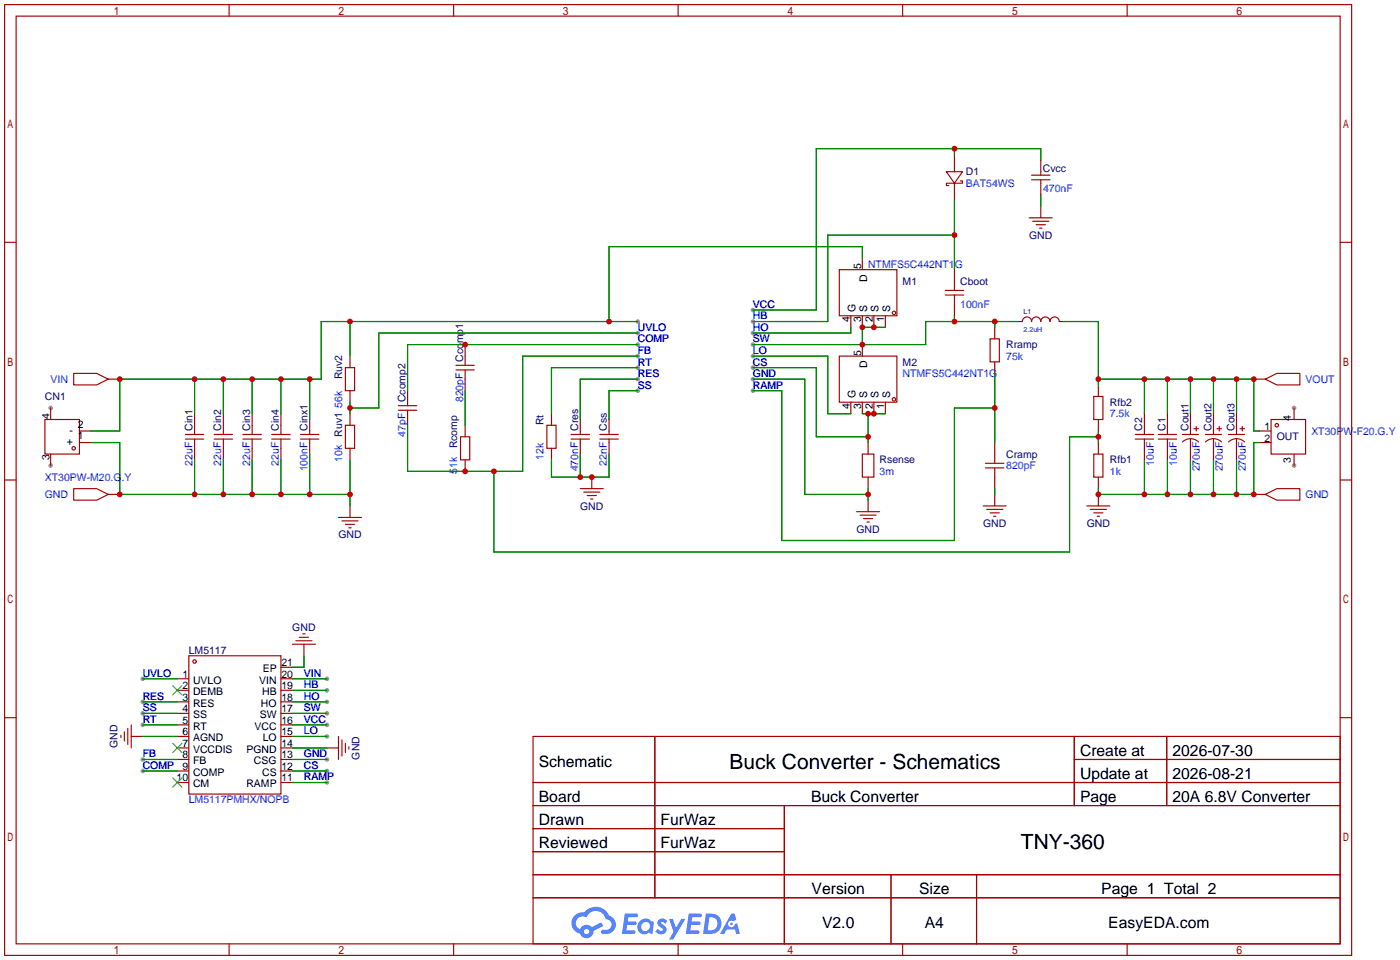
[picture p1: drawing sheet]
<svg xmlns="http://www.w3.org/2000/svg" width="309mm" height="212mm" viewBox="0 0 309 212" stroke-linecap="round" stroke-linejoin="round" font-family="sans-serif">
<g fill="#999">
<circle cx="285.5" cy="102.6" r=".51"/>
<circle cx="285.5" cy="89.9" r=".51"/>
<circle cx="11.2" cy="102.6" r=".51"/>
<circle cx="11.2" cy="89.9" r=".51"/>
<circle cx="140.7" cy="73.4" r=".51"/>
<circle cx="140.7" cy="75.9" r=".51"/>
<circle cx="140.7" cy="78.5" r=".51"/>
<circle cx="140.7" cy="86.1" r=".51"/>
<circle cx="140.7" cy="83.6" r=".51"/>
<circle cx="140.7" cy="81" r=".51"/>
<circle cx="31.5" cy="157.2" r=".51"/>
<circle cx="31.5" cy="169.9" r=".51"/>
<circle cx="31.5" cy="154.7" r=".51"/>
<circle cx="31.5" cy="149.6" r=".51"/>
<circle cx="72.1" cy="149.6" r=".51"/>
<circle cx="31.5" cy="167.4" r=".51"/>
<circle cx="31.5" cy="159.8" r=".51"/>
<circle cx="166.1" cy="86.1" r=".51"/>
<circle cx="166.1" cy="70.9" r=".51"/>
<circle cx="166.1" cy="83.6" r=".51"/>
<circle cx="166.1" cy="68.3" r=".51"/>
<circle cx="166.1" cy="81" r=".51"/>
<circle cx="166.1" cy="75.9" r=".51"/>
<circle cx="166.1" cy="78.5" r=".51"/>
<circle cx="166.1" cy="73.4" r=".51"/>
<circle cx="72.1" cy="159.8" r=".51"/>
<circle cx="72.1" cy="152.1" r=".51"/>
<circle cx="72.1" cy="154.7" r=".51"/>
<circle cx="72.1" cy="157.2" r=".51"/>
<circle cx="72.1" cy="162.3" r=".51"/>
<circle cx="72.1" cy="169.9" r=".51"/>
<circle cx="72.1" cy="172.5" r=".51"/>
<circle cx="72.1" cy="167.4" r=".51"/>
<circle cx="140.7" cy="70.9" r=".51"/>
</g>
<g fill="none" stroke="#a10000" stroke-width=".25">
<path d="M1 1h297.2v209.6h-297.2zM3.6 3.6h292.1v204.4h-292.1zM50.5 1v2.6M100.1 1v2.6M149.6 1v2.6M199.1 1v2.6M248.7 1v2.6M1 53.4h2.6M295.7 53.4h2.5M1 105.8h2.6M295.7 105.8h2.5M1 158.2h2.6"/>
<path d="M295.7 158.2h2.5M117.6 162.3h178.1v45.7h-178.1zM117.6 172.5h178.1M117.6 177.5h178.1M144.5 162.3v35.6M173 177.5v30.5M237 162.3v15.2M237 167.4h58.7M257.4 162.3v15.2M117.6 182.6h55.4M117.6 192.8h178.1M117.6 187.7h55.4"/>
<path d="M117.6 197.9h178.1M196.6 192.8v15.2M215.4 192.8v15.2M50.5 208v2.6M100.1 208v2.6M149.6 208v2.6M199.1 208v2.6M248.7 208v2.6"/>
</g>
<g fill="#5487ff">
<path d="M145.3 202.7a1.3 1.3 0 0 1 1.9 .3l-.4 .6a.54 .54 0 0 0-.9-.2l.1 .2a1.28 1.28 0 0 1 .8 2 1.53 1.53 0 0 1-2.2-.3l.5-.6 .8 .5a.31 .31 0 0 0 .4-.3 .31 .31 0 0 0-.3-.4 1.12 1.12 0 0 1-.7-1.8z"/>
<path d="M147.6 202.5h.9l.6 2 1.2-2h.9l-2.7 4.6h-.9l1-1.7z"/>
<path d="M137.8 201.4h2.3a.46 .46 0 0 1 .5 0 .46 .46 0 0 1 .1 .6l-.3 .1-1.8 .1-.1 .9h1.6a.4 .4 0 0 1 .4 .4 .4 .4 0 0 1-.5 .4h-1.6l-.2 1.2h1.4a.46 .46 0 0 1 .5 0 .46 .46 0 0 1 .1 .5l-.4 .2h-2.6z"/>
<path d="M151.9 201.4h2.3a.47 .47 0 0 1 .5 0 .47 .47 0 0 1 .1 .6l-.3 .1-1.8 .1-.1 .9h1.6a.4 .4 0 0 1 .4 .4 .4 .4 0 0 1-.4 .4h-1.7l-.2 1.2h1.4a.46 .46 0 0 1 .5 0 .46 .46 0 0 1 .1 .5l-.4 .2h-2.6z"/>
<path d="M161.3 201.4h.8l.3 1.3-.6 .4a.75 .75 0 0 0-1.1 .3 .75 .75 0 0 0 .5 1 .75 .75 0 0 0 .9-.7l.5-.2 .6 2.3h-.8l-.3-.9h-1.8l-.5 .9h-1z"/>
<path d="M155.7 201.4l-.6 4.4h1.5a2.27 2.27 0 0 0 2.6-2.2 2.27 2.27 0 0 0-2.7-2.2zM156.5 202.1a1.5 1.5 0 0 1 1.8 1.6 1.5 1.5 0 0 1-1.9 1.4h-.3z"/>
<path d="M141.2 203a1.6 1.6 0 0 0-.3 2.3 1.6 1.6 0 0 0 2.3 .2l.7 .3 .3-2.4-.1-.3-.5-.1a1.58 1.58 0 0 0-2.4 0zM141.8 203.5a.98 .98 0 0 1 1.6 .4 .98 .98 0 0 1-1.1 1.3 .94 .94 0 0 1-.9-.7 .94 .94 0 0 1 .4-1z"/>
<path d="M126.8 201.8a2.37 2.37 0 0 0 1.1 4 1.54 1.54 0 0 0 1.8 1 1.54 1.54 0 0 0 1.2-1.6l2.2-1.1-.5-.8-2 1a1.57 1.57 0 0 0-2.7 .5 1.5 1.5 0 0 1-.7-2.1 1.5 1.5 0 0 1 2.2-.5 2.23 2.23 0 0 1 2.3-1.4 2.23 2.23 0 0 1 2 1.8 1.16 1.16 0 0 1 1.2 1.1 1.16 1.16 0 0 1-1.1 1.2h-.7a.47 .47 0 0 0-.5 .4 .47 .47 0 0 0 .4 .5 2.15 2.15 0 0 0 2.6-1.1 2.15 2.15 0 0 0-.8-2.7l-.4-.2a3.2 3.2 0 0 0-5.5-.7l-1.1 .1zM128.8 205.3a.6 .6 0 0 1 1.2 0 .6 .6 0 0 1-1.2 0z"/>
<circle cx="161.4" cy="203.6" r=".28"/>
</g>
<g fill="none" stroke="#a10000" stroke-width=".25">
<path d="M208.8 37.8h3.5l-1.7 2.6zM210.6 34v3.8M211.8 39.9h.5v.5h-3.5v.5h.5M227.6 39.6h4M227.6 38.6h4M229.6 35.3v3.3M229.6 39.6v3.3M185.2 59.4h12.7v10.2h-12.7zM190.2 56.9v2.5M210.6 40.4v3.8M210.6 59.4v4.6M227.1 48h5.1"/>
<path d="M227.8 48.8h3.6M228.6 49.5h2M229.4 50.3h.5M229.6 45.5v2.5M77.2 78.5v2.5M102.6 75.9v4.6M185.2 78.5h12.7v10.1h-12.7zM187.7 69.6v2.5M190.2 69.6v2.5M190.2 75.9v2.6M192.8 69.6v2.5M195.3 69.6v2.5"/>
<path d="M208.5 65h4.1M208.5 64h4.1M210.6 65v4.6M218.4 74.7h2.1v5.1h-2.1zM219.5 72.1v2.6M219.5 79.8v2.5M224.5 70.9h1.1a1.02 1.02 0 0 1 1-1 1.02 1.02 0 0 1 1 1 1.02 1.02 0 0 1 1-1.1 1.02 1.02 0 0 1 1 1.1 1.02 1.02 0 0 1 1-1.1 1.02 1.02 0 0 1 1 1.1 1.02 1.02 0 0 1 1.1-1.1 1.02 1.02 0 0 1 1 1.1h1M9.9 92.5h7.6v7.6h-7.6zM11.2 89.9v2.6M16.3 82.3h5l2.6 1.3-2.6 1.2h-5zM17.5 95h2.6M17.5 97.5h2.6"/>
<path d="M23.9 83.6h2.5M40.9 96.8h4.1M40.9 95.8h4.1M42.9 91.2v4.6M42.9 96.8v4.5M47.2 96.8h4.1M47.2 95.8h4.1M49.3 91.2v4.6M49.3 96.8v4.5M53.6 96.8h4.1M53.6 95.8h4.1M55.6 91.2v4.6"/>
<path d="M55.6 96.8v4.5M59.9 96.8h4.1M59.9 95.8h4.1M62 91.2v4.6M62 96.8v4.5M66.3 96.8h4.1M66.3 95.8h4.1M68.3 92.5v3.3M68.3 96.8v3.3M76.2 81h2v5.1h-2zM76.2 93.7h2v5.1h-2zM77.2 86.1v2.5"/>
<path d="M77.2 91.2v2.5M77.2 98.8v2.5M87.9 90.4h4M87.9 89.4h4M89.9 86.1v3.3M89.9 90.4v3.3M100.6 81.5h4M100.6 80.5h4M101.6 96.3h2v5h-2zM102.6 81.5v4.6M102.6 93.7v2.6M120.6 93.7h2.1v5.1h-2.1z"/>
<path d="M121.7 91.2v2.5M121.7 98.8v2.5M126 96.8h4M126 95.8h4M128 92.5v3.3M128 96.8v3.3M132.3 96.8h4.1M132.3 95.8h4.1M134.4 92.5v3.3M134.4 96.8v3.3M187.7 88.6v2.6M190.2 88.6v2.6"/>
<path d="M191.5 97.5v2.6M192.8 88.6v2.6M195.3 88.6v2.6M219.5 97.5v4.6M241.3 87.4h2v5.1h-2zM242.3 84.8v2.6M242.3 92.5v2.5M242.3 97.5v2.6M250.4 96.8h4.1M250.4 95.8h4.1M252.5 91.2v4.6M252.5 96.8v4.5"/>
<path d="M255.5 96.8h4.1M255.5 95.8h4.1M257.6 91.2v4.6M257.6 96.8v4.5M260.9 95.8h3.5M260.9 97.4a2.54 2.54 0 0 1 3.5 0M262.6 91.2v4.6M262.6 96.8v4.5M263.4 94.5h1M263.9 94v1M265.9 95.8h3.6M266 97.4a2.54 2.54 0 0 1 3.5 0"/>
<path d="M267.7 91.2v4.6M267.7 96.8v4.5M268.5 94.5h1M269 94v1M271 95.8h3.6M271 97.4a2.54 2.54 0 0 1 3.6 0M272.8 91.2v4.6M272.8 96.8v4.5M273.6 94.5h1M274.1 94v1M276.6 83.6h2.5M277.9 95h2.5"/>
<path d="M277.9 97.5h2.5M279.1 83.6l2.6-1.3h5.1v2.5h-5.1zM280.4 92.5h7.6v7.6h-7.6zM285.5 89.9v2.6M11.2 100.1v2.5M16.3 107.7h5l2.6 1.3-2.6 1.2h-5zM23.9 109h2.5M74.7 114h5.1M75.4 114.8h3.6M76.2 115.6h2M77 116.3h.5M77.2 111.5v2.5"/>
<path d="M102.6 101.3v2.6M128 107.7h5.1M128.8 108.5h3.5M129.5 109.2h2.1M130.3 110h.5M130.6 105.2v2.5M189 112.8h5.1M189.7 113.5h3.6M190.2 100.1h2.6v5.1h-2.6zM190.5 114.3h2M191.3 115.1h.5M191.5 105.2v2.5"/>
<path d="M191.5 110.2v2.6M216.9 111.5h5.1M217.4 103.1h4.1M217.4 102.1h4.1M217.7 112.3h3.5M218.4 113h2.1M219.2 113.8h.5M219.5 103.1v4.6M219.5 109v2.5M239.8 111.5h5.1M240.5 112.3h3.6M241.3 100.1h2v5.1h-2z"/>
<path d="M241.3 113h2M242.1 113.8h.5M242.3 105.2v2.5M242.3 109v2.5M276.6 109h2.5M279.1 109l2.6-1.3h5.1v2.5h-5.1zM285.5 100.1v2.5M66.8 139.7h.5M29 159.8v5M39.1 149.6h2.6M39.1 152.1h2.6M39.1 154.7h2.6"/>
<path d="M39.1 157.2h2.6M39.1 159.8h2.6M41.7 144.5h20.3v30.5h-20.3zM62 149.6h2.5M62 152.1h2.5M62 154.7h2.5M62 157.2h2.5M62 159.8h2.5M62 147.1h2.5M64.5 142h5.1M65.3 141.2h3.5M66 140.5h2.1"/>
<path d="M67.1 142v2.5M26.7 162.1v.5M27.4 161.3v2M28.2 160.5v3.6M29 162.3h2.5M39.1 162.3h2.6M39.1 164.8h2.6M39.1 167.4h2.6M39.1 169.9h2.6M39.1 172.5h2.6M62 162.3h2.5M62 164.8h2.5"/>
<path d="M62 167.4h2.5M62 169.9h2.5M62 172.5h2.5M72.1 164.8h2.6M74.7 162.3v5.1M75.4 163.1v3.5M76.2 163.8v2.1M77 164.6v.5"/>
<circle cx="197.2" cy="69" r=".38"/>
<circle cx="16.3" cy="98.8" r=".38"/>
<circle cx="197.2" cy="88" r=".38"/>
<circle cx="281.7" cy="93.7" r=".38"/>
<circle cx="42.9" cy="145.8" r=".38"/>
</g>
<g fill="none" stroke="#008700" stroke-width=".25">
<path d="M210.6 32.8v1.2M229.6 35.3v-2.5h-49.5v35.5h-14M190.2 56.9v-2.5h-55.8v16.5M210.6 51.8h-28v19.1h-16.5M210.6 44.2v15.2M229.6 42.9v2.6M77.2 70.9v7.6M140.7 73.4h-57.1v16.5h-6.4M140.7 75.9h-50.8v10.2M140.7 78.5h-25.4v25.4h-25.4v-10.2M140.7 70.9h-69.8v12.7h-44.5v11.4h-6.3M166.1 78.5h16.5v12.7h5.1"/>
<path d="M187.7 72.1v1.3h-21.6M195.3 72.1h-5.1v3.8M210.6 69.6v1.3M219.5 70.9v1.2M224.5 70.9h-20.3v5h-38.1M234.7 70.9h7.6v13.9M20.1 97.5h6.3v11.5h50.8M42.9 83.6v7.6M49.3 83.6v7.6M55.6 83.6v7.6M62 83.6v7.6M68.3 83.6v8.9"/>
<path d="M77.2 88.6v2.6M102.6 86.1v7.6M140.7 86.1h-6.3v6.4M140.7 83.6h-12.7v8.9M140.7 81h-19v10.2M166.1 86.1h6.4v33h38.1v-29.2h8.9M166.1 81h14v15.3h11.4M166.1 83.6h11.4v25.4h14M190.2 91.2h5.1M191.5 91.2v6.3M219.5 82.3v15.2M242.3 96.3h-6.3v25.4h-127v-17.8"/>
<path d="M242.3 95v2.5M242.3 83.6h34.3v11.4h1.3M252.5 83.6v7.6M257.6 83.6v7.6M262.6 83.6v7.6M267.7 83.6v7.6M272.8 83.6v7.6M277.9 97.5h-1.3v11.5h-34.3v-1.3M42.9 101.3v7.7M49.3 101.3v7.7M55.6 101.3v7.7M62 101.3v7.7"/>
<path d="M68.3 100.1v8.9M77.2 101.3v10.2M128 100.1v5.1M134.4 100.1v5.1h-12.7v-3.9M191.5 107.7v2.5M219.5 107.7v1.3M252.5 101.3v7.7M257.6 101.3v7.7M262.6 101.3v7.7M267.7 101.3v7.7M272.8 101.3v7.7M31.5 157.2h7.6"/>
<path d="M31.5 154.7h7.6M31.5 149.6h7.6M31.5 159.8h7.6M64.5 157.2h7.6M64.5 154.7h7.6M64.5 149.6h7.6M64.5 159.8h7.6M64.5 152.1h7.6M67.1 144.5v2.6h-2.6M31.5 169.9h7.6M31.5 167.4h7.6M31.5 162.3h7.6"/>
<path d="M64.5 169.9h7.6M64.5 167.4h7.6M64.5 162.3h7.6M64.5 172.5h7.6M64.5 164.8h7.6"/>
</g>
<path d="M38.1 151.1l2 2.1M40.1 151.1l-2 2.1M38.1 163.8l2 2.1M38.1 171.5l2 2M40.1 163.8l-2 2.1M40.1 171.5l-2 2" fill="none" stroke="#3c3" stroke-width=".25"/>
<g fill="#c00">
<circle cx="77.2" cy="89.9" r=".63"/>
<circle cx="102.6" cy="75.9" r=".63"/>
<circle cx="109" cy="103.9" r=".63"/>
<circle cx="242.3" cy="96.3" r=".63"/>
<circle cx="102.6" cy="103.9" r=".63"/>
<circle cx="130.6" cy="105.2" r=".63"/>
<circle cx="128" cy="105.2" r=".63"/>
<circle cx="276.6" cy="83.6" r=".63"/>
<circle cx="272.8" cy="83.6" r=".63"/>
<circle cx="267.7" cy="83.6" r=".63"/>
<circle cx="262.6" cy="83.6" r=".63"/>
<circle cx="257.6" cy="83.6" r=".63"/>
<circle cx="252.5" cy="83.6" r=".63"/>
<circle cx="242.3" cy="83.6" r=".63"/>
<circle cx="219.5" cy="89.9" r=".63"/>
<circle cx="210.6" cy="51.8" r=".63"/>
<circle cx="191.5" cy="109" r=".63"/>
<circle cx="210.6" cy="32.8" r=".63"/>
<circle cx="191.5" cy="96.3" r=".63"/>
<circle cx="191.5" cy="91.2" r=".63"/>
<circle cx="192.8" cy="91.2" r=".63"/>
<circle cx="219.5" cy="70.9" r=".63"/>
<circle cx="210.6" cy="70.9" r=".63"/>
<circle cx="190.2" cy="75.9" r=".63"/>
<circle cx="190.2" cy="72.1" r=".63"/>
<circle cx="192.8" cy="72.1" r=".63"/>
<circle cx="262.6" cy="109" r=".63"/>
<circle cx="267.7" cy="109" r=".63"/>
<circle cx="272.8" cy="109" r=".63"/>
<circle cx="276.6" cy="109" r=".63"/>
<circle cx="257.6" cy="109" r=".63"/>
<circle cx="252.5" cy="109" r=".63"/>
<circle cx="242.3" cy="109" r=".63"/>
<circle cx="26.4" cy="83.6" r=".63"/>
<circle cx="49.3" cy="83.6" r=".63"/>
<circle cx="42.9" cy="83.6" r=".63"/>
<circle cx="55.6" cy="83.6" r=".63"/>
<circle cx="62" cy="83.6" r=".63"/>
<circle cx="68.3" cy="83.6" r=".63"/>
<circle cx="77.2" cy="70.9" r=".63"/>
<circle cx="134.4" cy="70.9" r=".63"/>
<circle cx="68.3" cy="109" r=".63"/>
<circle cx="77.2" cy="109" r=".63"/>
<circle cx="62" cy="109" r=".63"/>
<circle cx="55.6" cy="109" r=".63"/>
<circle cx="49.3" cy="109" r=".63"/>
<circle cx="42.9" cy="109" r=".63"/>
<circle cx="26.4" cy="109" r=".63"/>
</g>
<g font-size="4.6">
<text x="161" y="169.4">Buck Converter - Schematics</text>
<text x="225.2" y="187.2">TNY-360</text>
</g>
<g font-size="3.5">
<text x="238.3" y="166.5">Create at</text>
<text x="258.7" y="166.5">2026-07-30</text>
<text x="118.9" y="169.1">Schematic</text>
<text x="238.3" y="171.6">Update at</text>
<text x="258.7" y="171.6">2026-08-21</text>
<text x="118.9" y="176.7">Board</text>
<text x="178.9" y="176.7">Buck Converter</text>
<text x="238.3" y="176.7">Page</text>
<text x="258.7" y="176.7">20A 6.8V Converter</text>
<text x="118.9" y="181.8">Drawn</text>
<text x="145.7" y="181.8">FurWaz</text>
<text x="118.9" y="186.8">Reviewed</text>
<text x="145.7" y="186.8">FurWaz</text>
<text x="179.1" y="197">Version</text>
<text x="202.8" y="197">Size</text>
<text x="243" y="197">Page 1 Total 2</text>
<text x="181.4" y="204.6">V2.0</text>
<text x="204" y="204.6">A4</text>
<text x="244.5" y="204.6">EasyEDA.com</text>
</g>
<g font-size="2.3" fill="#000080">
<text x="213.1" y="38.7">D1</text>
<text x="230.1" y="37.9">Cvcc</text>
<text x="227.1" y="52.6">GND</text>
<text x="199.1" y="62.8">M1</text>
<text x="211.8" y="62.8">Cboot</text>
<text x="222" y="76.8">Rramp</text>
<text x="75.5" y="83.6" transform="rotate(-90 75.5 83.6)">Ruv2</text>
<text x="102.2" y="79.8" transform="rotate(-90 102.2 79.8)">Ccomp1</text>
<text x="199.1" y="80.6">M2</text>
<text x="9.9" y="88.2">CN1</text>
<text x="89.5" y="88.6" transform="rotate(-90 89.5 88.6)">Ccomp2</text>
<text x="244.9" y="89.5">Rfb2</text>
<text x="42.5" y="95" transform="rotate(-90 42.5 95)">Cin1</text>
<text x="48.8" y="95" transform="rotate(-90 48.8 95)">Cin2</text>
<text x="55.2" y="95" transform="rotate(-90 55.2 95)">Cin3</text>
<text x="61.5" y="95" transform="rotate(-90 61.5 95)">Cin4</text>
<text x="67.9" y="95" transform="rotate(-90 67.9 95)">Cinx1</text>
<text x="119.9" y="93.7" transform="rotate(-90 119.9 93.7)">Rt</text>
<text x="127.6" y="95" transform="rotate(-90 127.6 95)">Cres</text>
<text x="133.9" y="95" transform="rotate(-90 133.9 95)">Css</text>
<text x="252" y="95" transform="rotate(-90 252 95)">C2</text>
<text x="257.1" y="95" transform="rotate(-90 257.1 95)">C1</text>
<text x="262.2" y="95" transform="rotate(-90 262.2 95)">Cout1</text>
<text x="267.3" y="95" transform="rotate(-90 267.3 95)">Cout2</text>
<text x="272.3" y="95" transform="rotate(-90 272.3 95)">Cout3</text>
<text x="75.5" y="96.3" transform="rotate(-90 75.5 96.3)">Ruv1</text>
<text x="100.9" y="98.8" transform="rotate(-90 100.9 98.8)">Rcomp</text>
<text x="222" y="100.9">Cramp</text>
<text x="281.7" y="97.1">OUT</text>
<text x="194.1" y="102.2">Rsense</text>
<text x="244.9" y="102.2">Rfb1</text>
<text x="128" y="112.3">GND</text>
<text x="74.7" y="118.7">GND</text>
<text x="189" y="117.4">GND</text>
<text x="216.9" y="116.1">GND</text>
<text x="239.8" y="116.1">GND</text>
<text x="64.5" y="139">GND</text>
<text x="41.7" y="144.1">LM5117</text>
<text x="26" y="164.9" transform="rotate(-90 26 164.9)">GND</text>
<text x="79.3" y="167.4" transform="rotate(-90 79.3 167.4)">GND</text>
</g>
<g font-size="2.3" fill="#00f">
<text x="213.1" y="41.2">BAT54WS</text>
<text x="230.1" y="42.2">470nF</text>
<text x="191.5" y="59">NTMFS5C442NT1G</text>
<text x="166.1" y="70.4">HB</text>
<text x="166.1" y="67.9">VCC</text>
<text x="211.8" y="67.9">100nF</text>
<text x="140.7" y="72.9">UVLO</text>
<text x="140.7" y="75.5">COMP</text>
<text x="166.1" y="75.5">SW</text>
<text x="166.1" y="72.9">HO</text>
<text x="140.7" y="78">FB</text>
<text x="140.7" y="83.1">RES</text>
<text x="140.7" y="80.6">RT</text>
<text x="166.1" y="83.1">GND</text>
<text x="166.1" y="80.6">CS</text>
<text x="166.1" y="78">LO</text>
<text x="199.1" y="83.1">NTMFS5C442NT1G</text>
<text x="222" y="79.3">75k</text>
<text x="11.1" y="84.4">VIN</text>
<text x="75.5" y="89.9" transform="rotate(-90 75.5 89.9)">56k</text>
<text x="102.2" y="88.6" transform="rotate(-90 102.2 88.6)">820pF</text>
<text x="140.7" y="85.6">SS</text>
<text x="166.1" y="85.6">RAMP</text>
<text x="288" y="84.4">VOUT</text>
<text x="244.9" y="92">7.5k</text>
<text x="289.3" y="95.8">XT30PW-F20.G.Y</text>
<text x="75.5" y="101.9" transform="rotate(-90 75.5 101.9)">10k</text>
<text x="89.5" y="96.3" transform="rotate(-90 89.5 96.3)">47pF</text>
<text x="119.9" y="101.3" transform="rotate(-90 119.9 101.3)">12k</text>
<text x="9.9" y="106">XT30PW-M20.G.Y</text>
<text x="42.5" y="102.6" transform="rotate(-90 42.5 102.6)">22uF</text>
<text x="48.8" y="102.6" transform="rotate(-90 48.8 102.6)">22uF</text>
<text x="55.2" y="102.6" transform="rotate(-90 55.2 102.6)">22uF</text>
<text x="61.5" y="102.6" transform="rotate(-90 61.5 102.6)">22uF</text>
<text x="67.9" y="103.9" transform="rotate(-90 67.9 103.9)">100nF</text>
<text x="100.9" y="104.4" transform="rotate(-90 100.9 104.4)">51k</text>
<text x="127.6" y="103.9" transform="rotate(-90 127.6 103.9)">470nF</text>
<text x="133.9" y="102.6" transform="rotate(-90 133.9 102.6)">22nF</text>
<text x="194.1" y="104.7">3m</text>
<text x="222" y="103.4">820pF</text>
<text x="244.9" y="104.7">1k</text>
<text x="254.6" y="102.6" transform="rotate(-90 254.6 102.6)">10uF</text>
<text x="259.6" y="102.6" transform="rotate(-90 259.6 102.6)">10uF</text>
<text x="264.7" y="103.9" transform="rotate(-90 264.7 103.9)">270uF</text>
<text x="269.8" y="103.9" transform="rotate(-90 269.8 103.9)">270uF</text>
<text x="274.9" y="103.9" transform="rotate(-90 274.9 103.9)">270uF</text>
<text x="9.9" y="109.8">GND</text>
<text x="288" y="109.8">GND</text>
<text x="31.5" y="149.1">UVLO</text>
<text x="67.1" y="149.1">VIN</text>
<text x="31.5" y="154.2">RES</text>
<text x="67.1" y="151.7">HB</text>
<text x="67.1" y="154.2">HO</text>
<text x="31.5" y="156.8">SS</text>
<text x="31.5" y="159.3">RT</text>
<text x="67.1" y="159.3">VCC</text>
<text x="67.1" y="156.8">SW</text>
<text x="67.1" y="161.8">LO</text>
<text x="31.5" y="166.9">FB</text>
<text x="67.1" y="166.9">GND</text>
<text x="31.5" y="169.5">COMP</text>
<text x="67.1" y="169.5">CS</text>
<text x="67.1" y="172">RAMP</text>
<text x="41.7" y="177.1">LM5117PMHX/NOPB</text>
</g>
<g font-size="2.3">
<text x="190" y="59.3" transform="rotate(-90 190 59.3)">5</text>
<text x="191.3" y="62" transform="rotate(-90 191.3 62)">D</text>
<text x="187.5" y="71" transform="rotate(-90 187.5 71)">4</text>
<text x="188.7" y="68.7" transform="rotate(-90 188.7 68.7)">G</text>
<text x="190" y="71" transform="rotate(-90 190 71)">3</text>
<text x="191.3" y="68.7" transform="rotate(-90 191.3 68.7)">S</text>
<text x="192.6" y="71" transform="rotate(-90 192.6 71)">2</text>
<text x="193.8" y="68.7" transform="rotate(-90 193.8 68.7)">S</text>
<text x="195.1" y="71" transform="rotate(-90 195.1 71)">1</text>
<text x="196.4" y="68.7" transform="rotate(-90 196.4 68.7)">S</text>
<text x="190" y="78.4" transform="rotate(-90 190 78.4)">5</text>
<text x="191.3" y="81.1" transform="rotate(-90 191.3 81.1)">D</text>
<text x="188.7" y="87.7" transform="rotate(-90 188.7 87.7)">G</text>
<text x="191.3" y="87.7" transform="rotate(-90 191.3 87.7)">S</text>
<text x="193.8" y="87.7" transform="rotate(-90 193.8 87.7)">S</text>
<text x="196.4" y="87.7" transform="rotate(-90 196.4 87.7)">S</text>
<text x="10.9" y="92.3" transform="rotate(-90 10.9 92.3)">4</text>
<text x="15.3" y="95.5">-</text>
<text x="17.2" y="94.3">2</text>
<text x="187.5" y="90.1" transform="rotate(-90 187.5 90.1)">4</text>
<text x="190" y="90.1" transform="rotate(-90 190 90.1)">3</text>
<text x="192.6" y="90.1" transform="rotate(-90 192.6 90.1)">2</text>
<text x="195.1" y="90.1" transform="rotate(-90 195.1 90.1)">1</text>
<text x="279" y="94.8">1</text>
<text x="284.8" y="92.8" transform="rotate(-90 284.8 92.8)">4</text>
<text x="10.9" y="101.5" transform="rotate(-90 10.9 101.5)">3</text>
<text x="14.7" y="98.1">+</text>
<text x="17.2" y="96.8">1</text>
<text x="279" y="97.3">2</text>
<text x="284.8" y="102" transform="rotate(-90 284.8 102)">3</text>
<text x="40.2" y="149.4">1</text>
<text x="58" y="148.1">EP</text>
<text x="62.1" y="149.4">20</text>
<text x="62.1" y="146.8">21</text>
<text x="40.2" y="151.9">2</text>
<text x="40.2" y="154.5">3</text>
<text x="42.6" y="150.6">UVLO</text>
<text x="42.6" y="153.2">DEMB</text>
<text x="42.6" y="155.7">RES</text>
<text x="57.2" y="150.6">VIN</text>
<text x="57.6" y="155.7">HO</text>
<text x="57.8" y="153.2">HB</text>
<text x="62.1" y="154.5">18</text>
<text x="62.1" y="151.9">19</text>
<text x="40.2" y="157">4</text>
<text x="40.2" y="159.5">5</text>
<text x="42.6" y="158.3">SS</text>
<text x="42.6" y="160.8">RT</text>
<text x="56.2" y="160.8">VCC</text>
<text x="57.3" y="158.3">SW</text>
<text x="62.1" y="159.5">16</text>
<text x="62.1" y="157">17</text>
<text x="40.2" y="162.1">6</text>
<text x="40.2" y="164.6">7</text>
<text x="40.2" y="167.2">8</text>
<text x="42.6" y="163.3">AGND</text>
<text x="42.6" y="165.9">VCCDIS</text>
<text x="54.4" y="165.9">PGND</text>
<text x="58" y="163.3">LO</text>
<text x="62.1" y="167.2">13</text>
<text x="62.1" y="164.6">14</text>
<text x="62.1" y="162.1">15</text>
<text x="39" y="172.2">10</text>
<text x="40.2" y="169.7">9</text>
<text x="42.6" y="168.4">FB</text>
<text x="42.6" y="171">COMP</text>
<text x="42.6" y="173.5">CM</text>
<text x="54.4" y="173.5">RAMP</text>
<text x="56" y="168.4">CSG</text>
<text x="57.8" y="171">CS</text>
<text x="62.1" y="172.2">11</text>
<text x="62.1" y="169.7">12</text>
</g>
<text font-size="1.6" fill="#000080" x="225.8" y="69.3">L1</text>
<text font-size="1.6" fill="#00f" x="225.8" y="73.1">2.2uH</text>
</svg>
